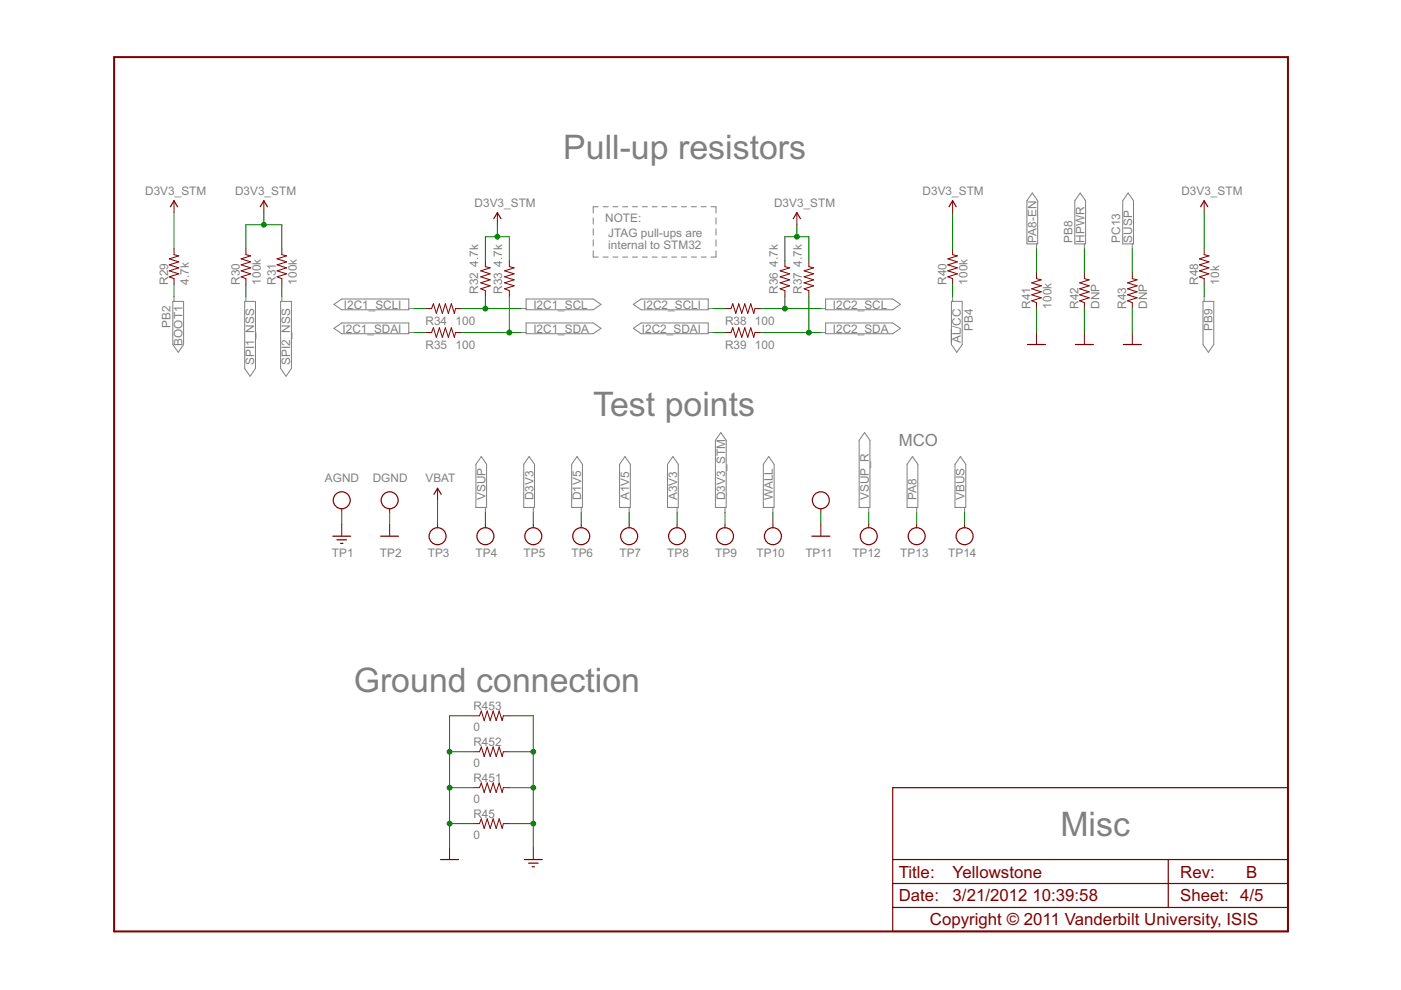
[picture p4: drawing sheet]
<svg xmlns="http://www.w3.org/2000/svg" width="297mm" height="210mm" viewBox="0 0 297 210" stroke-linecap="round" stroke-linejoin="round" font-family="sans-serif">
<g fill="none" stroke="#808080" stroke-width=".21">
<path d="M125.8 46.2v1.3M125.8 48.5v1.3M125.8 50.8v1.4M125.8 53.2v1.3h1.1M126.9 43.8h-1.1v1.4M127.9 54.5h1M127.9 43.8h1M129.9 54.5h1.1M129.9 43.8h1.1M132 54.5h1.1M132 43.8h1.1M134.1 54.5h1.1"/>
<path d="M134.1 43.8h1.1M136.2 54.5h1.1M136.2 43.8h1.1M138.3 54.5h1M138.3 43.8h1M140.3 54.5h1.1M140.3 43.8h1.1M142.4 54.5h1.1M142.4 43.8h1.1M144.5 54.5h1.1M144.5 43.8h1.1M146.6 54.5h1.1"/>
<path d="M146.6 43.8h1.1M148.7 54.5h1M148.7 43.8h1M150.7 43.8h1.1v1.4M151.8 53.2v1.3h-1.1M151.8 46.2v1.3M151.8 48.5v1.3M151.8 50.8v1.4M218.9 40.9l1.1 1.7v9.1h-2.3v-9.1zM219.8 51.7v1M229 40.9l1.2 1.7v9.1h-2.3v-9.1zM229.9 51.7v1"/>
<path d="M239.2 40.9l1.1 1.7v9.1h-2.3v-9.1zM240.1 51.7v1M36.6 63.9h2.3v9.1l-1.1 1.7-1.2-1.7zM36.9 62.9v1M51.9 63.9h2.3v14.2l-1.2 1.7-1.1-1.7zM52.1 62.9v1M59.5 63.9h2.3v14.2l-1.2 1.7-1.1-1.7zM59.8 62.9v1M70.8 64.5l1.7-1.1h14.2v2.3h-14.2zM70.8 69.6l1.7-1.1h14.2v2.3h-14.2zM86.7 65.4h1M86.7 70.5h1"/>
<path d="M110.5 65.4h1M110.5 70.5h1M111.5 63.4h14.3l1.6 1.1-1.6 1.2h-14.3zM111.5 68.5h14.3l1.6 1.1-1.6 1.2h-14.3zM134.3 64.5l1.6-1.1h14.3v2.3h-14.3zM134.3 69.6l1.6-1.1h14.3v2.3h-14.3zM150.2 65.4h1M150.2 70.5h1M174 65.4h1M174 70.5h1M175 63.4h14.3l1.6 1.1-1.6 1.2h-14.3zM175 68.5h14.3l1.6 1.1-1.6 1.2h-14.3z"/>
<path d="M201.7 69.7v3.1M201.7 63.9h2.3v9.1l-1.1 1.7-1.2-1.7zM202 62.9v1M255.1 63.9h2.2v9.1l-1.1 1.7-1.1-1.7zM255.3 62.9v1M102 96.8l1.2 1.6v9.2h-2.3v-9.2zM112.2 96.8l1.1 1.6v9.2h-2.3v-9.2zM122.3 96.8l1.2 1.6v9.2h-2.3v-9.2zM132.5 96.8l1.1 1.6v9.2h-2.2v-9.2zM142.7 96.8l1.1 1.6v9.2h-2.3v-9.2zM152.8 91.7l1.2 1.7v14.2h-2.3v-14.2zM163 96.8l1.1 1.6v9.2h-2.3v-9.2z"/>
<path d="M183.3 91.7l1.1 1.7v14.2h-2.2v-14.2zM193.5 96.8l1.1 1.6v9.2h-2.3v-9.2zM203.6 96.8l1.2 1.6v9.2h-2.3v-9.2zM102.9 107.6v1M113.1 107.6v1M123.2 107.6v1M133.4 107.6v1M143.6 107.6v1M153.7 107.6v1M163.9 107.6v1M184.2 107.6v1M194.4 107.6v1"/>
<path d="M204.5 107.6v1"/>
</g>
<path d="M24.2 12.1h248.9v185.4h-248.9z" fill="none" stroke="#800000" stroke-width=".42"/>
<g fill="none" stroke="#800000" stroke-width=".25">
<path d="M36.1 43.8l.8-1.2 .8 1.2M55.2 43.8l.7-1.2 .8 1.2M104.7 46.4l.8-1.3 .7 1.3M168.2 46.4l.8-1.3 .7 1.3M201.2 43.8l.8-1.2 .7 1.2M254.6 43.8l.7-1.2 .8 1.2M217.8 73h3.9M228 73h3.8M238.2 73h3.8M70.5 113.7h3.9M71.4 114.4h2.1M72.2 115.2h.5"/>
<path d="M80.7 113.7h3.8M92 104.8l.8-1.3 .7 1.3M172.1 113.7h3.8M189.3 167h83.8v30.5h-83.8zM93.4 182.2h3.8M111.2 182.2h3.8M112.1 183h2M112.8 183.8h.5M189.3 192.4h83.8M189.3 187.3h83.8M189.3 182.2h83.8M247.7 182.2v10.2"/>
<circle cx="72.5" cy="106.1" r="1.8"/>
<circle cx="82.6" cy="106.1" r="1.8"/>
<circle cx="92.8" cy="113.7" r="1.8"/>
<circle cx="102.9" cy="113.7" r="1.8"/>
<circle cx="113.1" cy="113.7" r="1.8"/>
<circle cx="123.2" cy="113.7" r="1.8"/>
<circle cx="133.4" cy="113.7" r="1.8"/>
<circle cx="143.6" cy="113.7" r="1.8"/>
<circle cx="153.7" cy="113.7" r="1.8"/>
<circle cx="163.9" cy="113.7" r="1.8"/>
<circle cx="174" cy="106.1" r="1.8"/>
<circle cx="184.2" cy="113.7" r="1.8"/>
<circle cx="194.4" cy="113.7" r="1.8"/>
<circle cx="204.5" cy="113.7" r="1.8"/>
</g>
<g fill="none" stroke="#800000" stroke-width=".21">
<path d="M36.9 52.7v1.3l1 .3-2 .6 2 .6-2 .7 2 .6-2 .6 2 .7-2 .6 1 .4v1.2M36.9 42.6v2.5M52.1 52.7v1.3l1 .3-2 .6 2 .6-2 .7 2 .6-2 .6 2 .7-2 .6 1 .4v1.2M55.9 42.6v2.5M59.8 52.7v1.3l1 .3-2.1 .6 2.1 .6-2.1 .7 2.1 .6-2.1 .6 2.1 .7-2.1 .6 1.1 .4v1.2M102.9 55.3v1.2l1 .3-2 .6 2 .7-2 .6 2 .6-2 .7 2 .6-2 .6 1 .4v1.3M105.5 45.1v2.5M108 55.3v1.2l1 .3-2 .6 2 .7-2 .6 2 .6-2 .7 2 .6-2 .6 1 .4v1.3M166.4 55.3v1.2l1 .3-2 .6 2 .7-2 .6 2 .6-2 .7 2 .6-2 .6 1 .4v1.3M169 45.1v2.5M171.5 55.3v1.2l1 .3-2 .6 2 .7-2 .6 2 .6-2 .7 2 .6-2 .6 1 .4v1.3M202 52.7v1.3l1 .3-2 .6 2 .6-2 .7 2 .6-2 .6 2 .7-2 .6 1 .4v1.2"/>
<path d="M202 42.6v2.5M219.8 57.8v1.3l1 .2-2.1 .7 2.1 .6-2.1 .6 2.1 .7-2.1 .6 2.1 .6-2.1 .7 1.1 .4v1.2M229.9 57.8v1.3l1 .2-2 .7 2 .6-2 .6 2 .7-2 .6 2 .6-2 .7 1 .4v1.2M240.1 57.8v1.3l1 .2-2 .7 2 .6-2 .6 2 .7-2 .6 2 .6-2 .7 1 .4v1.2M255.3 52.7v1.3l1 .3-2 .6 2 .6-2 .7 2 .6-2 .6 2 .7-2 .6 1 .4v1.2M255.3 42.6v2.5M90.2 65.4h1.3l.4-1 .6 2 .7-2 .6 2 .6-2 .7 2 .6-2 .6 2 .3-1h1.3M90.2 70.5h1.3l.4-1 .6 2 .7-2 .6 2 .6-2 .7 2 .6-2 .6 2 .3-1h1.3M153.7 65.4h1.3l.4-1 .6 2 .6-2 .7 2 .6-2 .6 2 .7-2 .6 2 .3-1h1.2M153.7 70.5h1.3l.4-1 .6 2 .6-2 .7 2 .6-2 .6 2 .7-2 .6 2 .3-1h1.2M219.8 70.5v2.5M229.9 70.5v2.5"/>
<path d="M240.1 70.5v2.5M72.5 107.8v.8M72.5 111.1v2.6M82.6 107.8v.8M82.6 111.1v2.6M92.8 103.5v2.6M92.8 111.1v.8M102.9 111.1v.8M113.1 111.1v.8M123.2 111.1v.8M133.4 111.1v.8M143.6 111.1v.8"/>
<path d="M153.7 111.1v.8M163.9 111.1v.8M174 107.8v.8M174 111.1v2.6M184.2 111.1v.8M194.4 111.1v.8M204.5 111.1v.8M100.4 159.4h1.3l.3-1 .7 2 .6-2 .6 2 .7-2 .6 2 .6-2 .7 2 .2-1h1.3M100.4 151.8h1.3l.3-1.1 .7 2.1 .6-2.1 .6 2.1 .7-2.1 .6 2.1 .6-2.1 .7 2.1 .2-1h1.3M95.3 179.7v2.5M100.4 174.6h1.3l.3-1 .7 2 .6-2 .6 2 .7-2 .6 2 .6-2 .7 2 .2-1h1.3M100.4 167h1.3l.3-1 .7 2 .6-2 .6 2 .7-2 .6 2 .6-2 .7 2 .2-1h1.3"/>
<path d="M113.1 179.7v2.5"/>
</g>
<g fill="none" stroke="#008000" stroke-width=".21">
<path d="M36.9 45.1v7.6M52.1 52.7v-5.1h7.7v5.1M55.9 45.1v2.5M102.9 55.3v-5.1h5.1v5.1M105.5 47.6v2.6M166.4 55.3v-5.1h5.1v5.1M169 47.6v2.6M202 45.1v7.6M219.8 52.7v5.1M229.9 52.7v5.1M240.1 52.7v5.1M255.3 45.1v7.6"/>
<path d="M36.9 60.3v2.6M52.1 60.3v2.6M59.8 60.3v2.6M87.7 65.4h2.5M87.7 70.5h2.5M97.9 65.4h12.6M97.9 70.5h12.6M102.9 62.9v2.5M108 62.9v7.6M151.2 65.4h2.5M151.2 70.5h2.5M161.3 65.4h12.7"/>
<path d="M161.3 70.5h12.7M166.4 62.9v2.5M171.5 62.9v7.6M202 60.3v2.6M219.8 65.4v5.1M229.9 65.4v5.1M240.1 65.4v5.1M255.3 60.3v2.6M72.5 108.6v2.5M82.6 108.6v2.5M92.8 106.1v5M102.9 108.6v2.5"/>
<path d="M113.1 108.6v2.5M123.2 108.6v2.5M133.4 108.6v2.5M143.6 108.6v2.5M153.7 108.6v2.5M163.9 108.6v2.5M174 108.6v2.5M184.2 108.6v2.5M194.4 108.6v2.5M204.5 108.6v2.5M95.3 159.4h5.1M100.4 151.8h-5.1v27.9"/>
<path d="M108 151.8h5.1v27.9M108 159.4h5.1M95.3 174.6h5.1M95.3 167h5.1M108 174.6h5.1M108 167h5.1"/>
</g>
<g fill="#008000" stroke="#008000" stroke-width=".21">
<circle cx="113.1" cy="159.4" r=".51"/>
<circle cx="113.1" cy="167" r=".51"/>
<circle cx="113.1" cy="174.6" r=".51"/>
<circle cx="95.3" cy="174.6" r=".51"/>
<circle cx="95.3" cy="167" r=".51"/>
<circle cx="95.3" cy="159.4" r=".51"/>
<circle cx="55.9" cy="47.6" r=".51"/>
<circle cx="169" cy="50.2" r=".51"/>
<circle cx="105.5" cy="50.2" r=".51"/>
<circle cx="102.9" cy="65.4" r=".51"/>
<circle cx="108" cy="70.5" r=".51"/>
<circle cx="171.5" cy="70.5" r=".51"/>
<circle cx="166.4" cy="65.4" r=".51"/>
</g>
<g font-size="8" fill="#808080">
<text x="119.4" y="33.7">Pull-up resistors</text>
<text x="125.8" y="88.3">Test points</text>
<text x="75" y="146.7">Ground connection</text>
<text x="224.8" y="177.2">Misc</text>
</g>
<text font-size="4" fill="#808080" x="190.5" y="94.6">MCO</text>
<g font-size="4" fill="#800000">
<text x="190.5" y="191.1">Date:</text>
<text x="190.5" y="186.1">Title:</text>
<text x="202" y="191.1">3/21/2012</text>
<text x="202" y="186.1">Yellowstone</text>
<text x="218.9" y="191.1">10:39:58</text>
<text x="250.2" y="191.1">Sheet: 4/5</text>
<text x="250.2" y="186.1">Rev:</text>
<text x="264.2" y="186.1">B</text>
<text x="197.1" y="196.2">Copyright © 2011 Vanderbilt University, ISIS</text>
</g>
<g font-size="2.8" fill="#808080">
<text x="30.8" y="41.3">D3V3_STM</text>
<text x="49.8" y="41.3">D3V3_STM</text>
<text x="195.6" y="41.3">D3V3_STM</text>
<text x="250.5" y="41.3">D3V3_STM</text>
<text x="100.6" y="43.8">D3V3_STM</text>
<text x="128.3" y="47">NOTE:</text>
<text x="164.1" y="43.8">D3V3_STM</text>
<text x="129" y="50.2">JTAG pull-ups are</text>
<text x="129" y="52.7">internal to STM32</text>
<text x="219.7" y="51.5" transform="rotate(-90 219.7 51.5)">PA8-EN</text>
<text x="227.4" y="51.5" transform="rotate(-90 227.4 51.5)">PB8</text>
<text x="229.9" y="51.5" transform="rotate(-90 229.9 51.5)">HPWR</text>
<text x="237.5" y="51.5" transform="rotate(-90 237.5 51.5)">PC13</text>
<text x="240.1" y="51.5" transform="rotate(-90 240.1 51.5)">SUSP</text>
<text x="101.4" y="56.5" transform="rotate(-90 101.4 56.5)">4.7k</text>
<text x="106.5" y="56.5" transform="rotate(-90 106.5 56.5)">4.7k</text>
<text x="164.9" y="56.5" transform="rotate(-90 164.9 56.5)">4.7k</text>
<text x="170" y="56.5" transform="rotate(-90 170 56.5)">4.7k</text>
<text x="35.6" y="60.3" transform="rotate(-90 35.6 60.3)">R29</text>
<text x="40.1" y="60.3" transform="rotate(-90 40.1 60.3)">4.7k</text>
<text x="50.9" y="60.3" transform="rotate(-90 50.9 60.3)">R30</text>
<text x="55.3" y="60.3" transform="rotate(-90 55.3 60.3)">100k</text>
<text x="58.5" y="60.3" transform="rotate(-90 58.5 60.3)">R31</text>
<text x="62.9" y="60.3" transform="rotate(-90 62.9 60.3)">100k</text>
<text x="72.9" y="65.4">I2C1_SCLI</text>
<text x="101.4" y="62.3" transform="rotate(-90 101.4 62.3)">R32</text>
<text x="106.5" y="62.3" transform="rotate(-90 106.5 62.3)">R33</text>
<text x="113.1" y="65.4">I2C1_SCL</text>
<text x="136.4" y="65.4">I2C2_SCLI</text>
<text x="164.9" y="62.3" transform="rotate(-90 164.9 62.3)">R36</text>
<text x="170" y="62.3" transform="rotate(-90 170 62.3)">R37</text>
<text x="176.6" y="65.4">I2C2_SCL</text>
<text x="200.7" y="60.3" transform="rotate(-90 200.7 60.3)">R40</text>
<text x="205.1" y="60.3" transform="rotate(-90 205.1 60.3)">100k</text>
<text x="218.5" y="65.4" transform="rotate(-90 218.5 65.4)">R41</text>
<text x="222.9" y="65.4" transform="rotate(-90 222.9 65.4)">100k</text>
<text x="228.6" y="65.4" transform="rotate(-90 228.6 65.4)">R42</text>
<text x="233.1" y="65.4" transform="rotate(-90 233.1 65.4)">DNP</text>
<text x="238.8" y="65.4" transform="rotate(-90 238.8 65.4)">R43</text>
<text x="243.2" y="65.4" transform="rotate(-90 243.2 65.4)">DNP</text>
<text x="254" y="60.3" transform="rotate(-90 254 60.3)">R48</text>
<text x="258.5" y="60.3" transform="rotate(-90 258.5 60.3)">10k</text>
<text x="36.1" y="69.5" transform="rotate(-90 36.1 69.5)">PB2</text>
<text x="72.6" y="70.5">I2C1_SDAI</text>
<text x="90.2" y="69">R34</text>
<text x="96.6" y="69">100</text>
<text x="113.1" y="70.5">I2C1_SDA</text>
<text x="136.1" y="70.5">I2C2_SDAI</text>
<text x="153.7" y="69">R38</text>
<text x="160.1" y="69">100</text>
<text x="176.6" y="70.5">I2C2_SDA</text>
<text x="206.3" y="70.2" transform="rotate(-90 206.3 70.2)">PB4</text>
<text x="257.1" y="70.2" transform="rotate(-90 257.1 70.2)">PB9</text>
<text x="38.7" y="73.3" transform="rotate(-90 38.7 73.3)">BOOT1</text>
<text x="53.9" y="77.4" transform="rotate(-90 53.9 77.4)">SPI1_NSS</text>
<text x="61.5" y="77.4" transform="rotate(-90 61.5 77.4)">SPI2_NSS</text>
<text x="90.2" y="74.1">R35</text>
<text x="96.6" y="74.1">100</text>
<text x="153.7" y="74.1">R39</text>
<text x="160.1" y="74.1">100</text>
<text x="203.7" y="72.8" transform="rotate(-90 203.7 72.8)">AL/CC</text>
<text x="68.9" y="102.3">AGND</text>
<text x="79.1" y="102.3">DGND</text>
<text x="90.2" y="102.3">VBAT</text>
<text x="102.9" y="106.1" transform="rotate(-90 102.9 106.1)">VSUP</text>
<text x="113.1" y="106.1" transform="rotate(-90 113.1 106.1)">D3V3</text>
<text x="123.2" y="106.1" transform="rotate(-90 123.2 106.1)">D1V5</text>
<text x="133.4" y="106.1" transform="rotate(-90 133.4 106.1)">A1V5</text>
<text x="143.6" y="106.1" transform="rotate(-90 143.6 106.1)">A3V3</text>
<text x="153.7" y="106.1" transform="rotate(-90 153.7 106.1)">D3V3_STM</text>
<text x="163.9" y="106.1" transform="rotate(-90 163.9 106.1)">WALL</text>
<text x="184.2" y="106.1" transform="rotate(-90 184.2 106.1)">VSUP_R</text>
<text x="194.4" y="106.1" transform="rotate(-90 194.4 106.1)">PA8</text>
<text x="204.5" y="106.1" transform="rotate(-90 204.5 106.1)">VBUS</text>
<text x="70.4" y="118">TP1</text>
<text x="80.5" y="118">TP2</text>
<text x="90.7" y="118">TP3</text>
<text x="100.8" y="118">TP4</text>
<text x="111" y="118">TP5</text>
<text x="121.2" y="118">TP6</text>
<text x="131.3" y="118">TP7</text>
<text x="141.5" y="118">TP8</text>
<text x="151.6" y="118">TP9</text>
<text x="160.4" y="118">TP10</text>
<text x="170.8" y="118">TP11</text>
<text x="180.7" y="118">TP12</text>
<text x="190.9" y="118">TP13</text>
<text x="201" y="118">TP14</text>
<text x="100.4" y="154.9">0</text>
<text x="100.4" y="150.5">R453</text>
<text x="100.4" y="158.1">R452</text>
<text x="100.4" y="162.6">0</text>
<text x="100.4" y="165.7">R451</text>
<text x="100.4" y="170.2">0</text>
<text x="100.4" y="173.4">R45</text>
<text x="100.4" y="177.8">0</text>
</g>
</svg>
